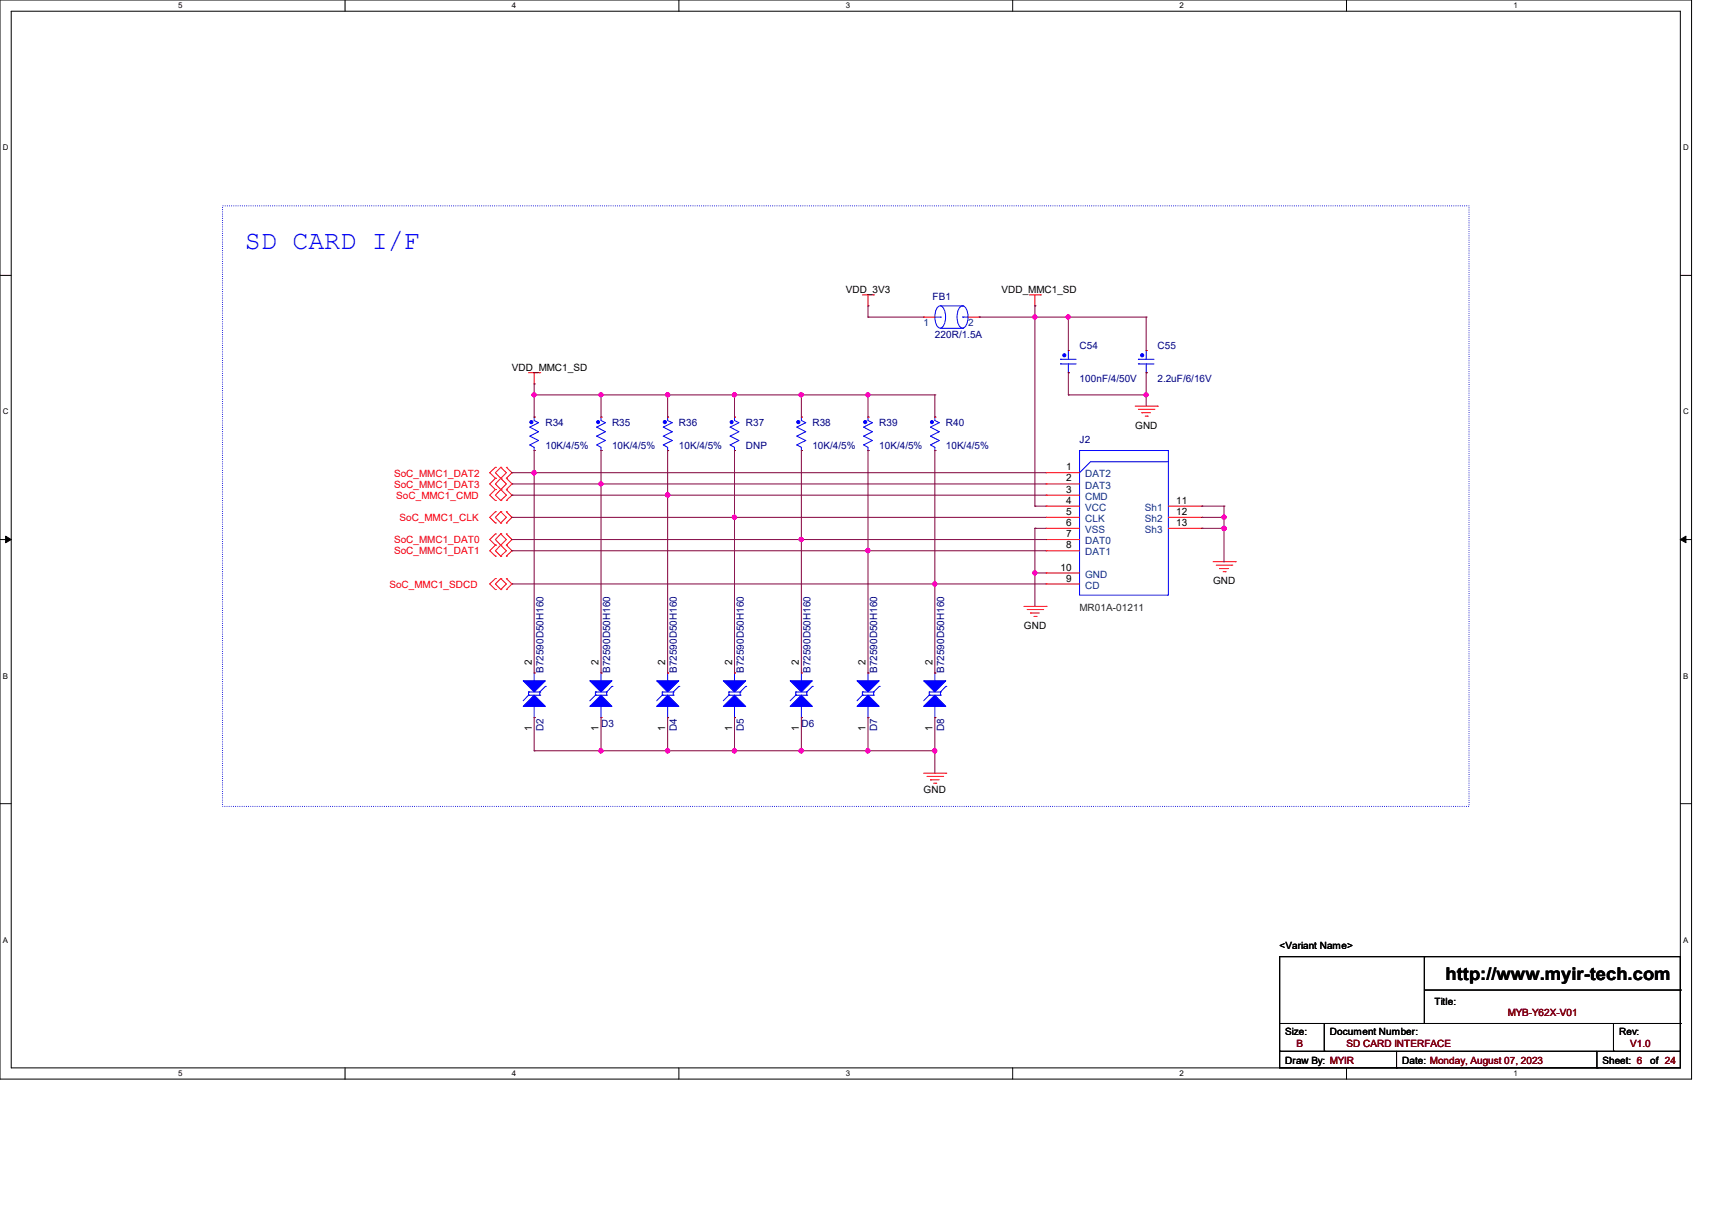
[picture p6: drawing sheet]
<svg xmlns="http://www.w3.org/2000/svg" width="297mm" height="210mm" viewBox="0 0 297 210" stroke-linecap="round" stroke-linejoin="round" font-family="sans-serif">
<g fill="none" stroke="#000" stroke-width=".17">
<path d="M0 0h293.5v187.3h-293.5zM1.9 1.9h289.6v183.4h-289.6zM59.9 0v1.9M117.8 0v1.9M175.7 0v1.9M233.6 0v1.9M0 47.8h1.9M291.5 47.8h2M0 93.6h1.9M1 93l.9 .6-.9 .6zM291.5 93.6l1-.6v1.2zM291.5 93.6h2"/>
<path d="M0 139.5h1.9M291.5 139.5h2M222 166h69.5v19.3h-69.5zM222 177.6h69.5M229.7 177.6v4.9M247.1 166h.1M247.1 166v11.6M247.1 171.8h44.4M279.9 177.6v4.9M291.5 177.6h.1M291.5 171.8h.1M59.9 185.3v2"/>
<path d="M117.8 185.3v2M175.7 185.3v2M222 182.5h.1M222 182.5h69.5M229.7 182.5h.1M233.6 185.3v2M242.3 185.3h.1M242.3 182.5v2.8M277 185.3h.1M277 182.5v2.8M279.9 182.5h.1"/>
</g>
<path d="M1 93l.9 .6-.9 .6zM291.5 93.6l1-.6v1.2z" fill="#000"/>
<path d="M38.6 35.7h216.2v104.3h-216.2z" fill="none" stroke="#00f" stroke-width=".17" stroke-dasharray="0 .3"/>
<g fill="none" stroke="#f00" stroke-width=".17">
<path d="M149.6 51.2h2M150.6 53.1h.1M150.6 51.2v1.9M151.6 51.2h.1M178.6 51.2h1.9M179.5 53.1h.1M179.5 51.2v1.9M180.5 51.2h.1M91.7 64.7h1.9M92.7 66.6h.1M92.7 64.7v1.9M93.6 64.7h.1"/>
<path d="M196.9 70.5h3.9M197.5 71h2.7M198.1 71.6h.1M198.1 71.6h1.5M198.7 72.2h.4M199.1 72.2h.1M200.2 71h.1M200.8 70.5h.1M85.9 85h.1M85.9 86.9h.1M85.9 92.7h.1M85.9 94.6h.1"/>
<path d="M85.9 96.5h.1M85.9 81.1h.1M85.9 83h.1M85.9 88.8h.1M85.9 90.8h.1M85.9 85l-.9 .9 .9 1M85.9 88.8l-.9 1 .9 1M85.9 92.7l-.9 .9 .9 1M85.9 94.6l-.9 1 .9 .9M85.9 81.1l-.9 .9 .9 1M85.9 83l-.9 1 .9 1M86.9 86.9h.1"/>
<path d="M86.9 85h.1M86.9 94.6h.1M86.9 92.7h.1M86.9 96.5h.1M86.9 83h.1M86.9 81.1h.1M86.9 90.8h.1M86.9 88.8h.1M86.9 85l.9 .9-.9 1M86.9 85l-1 .9 1 1M86.9 92.7l.9 .9-.9 1M86.9 92.7l-1 .9 1 1"/>
<path d="M86.9 94.6l.9 1-.9 .9M86.9 94.6l-1 1 1 .9M86.9 81.1l.9 .9-.9 1M86.9 81.1l-1 .9 1 1M86.9 83l.9 1-.9 1M86.9 83l-1 1 1 1M86.9 88.8l.9 1-.9 1M86.9 88.8l-1 1 1 1M87.8 85h.1M87.8 86.9h.1M87.8 92.7h.1M87.8 94.6h.1"/>
<path d="M87.8 96.5h.1M87.8 81.1h.1M87.8 83h.1M87.8 88.8h.1M87.8 90.8h.1M87.8 85l1 .9-1 1M87.8 81.1l1 .9-1 1M87.8 92.7l1 .9-1 1M87.8 88.8l1 1-1 1M87.8 94.6l1 1-1 .9M87.8 83l1 1-1 1M210.4 97.5h3.9"/>
<path d="M211 98.1h2.7M211.6 98.7h.1M211.6 98.7h1.5M212.2 99.2h.4M212.6 99.2h.1M213.7 98.1h.1M214.3 97.5h.1M85.9 100.4h.1M85.9 102.3h.1M85.9 100.4l-.9 .9 .9 1M86.9 102.3h.1M86.9 100.4h.1"/>
<path d="M86.9 100.4l.9 .9-.9 1M86.9 100.4l-1 .9 1 1M87.8 100.4h.1M87.8 102.3h.1M87.8 100.4l1 .9-1 1M177.6 105.2h3.9M178.2 105.8h2.7M178.8 106.4h.1M178.8 106.4h1.5M179.4 107h.3M179.7 107h.1M180.9 105.8h.1"/>
<path d="M181.5 105.2h.1M160.2 134.2h3.9M160.8 134.7h2.7M161.4 135.3h.1M161.4 135.3h1.5M162 135.9h.3M162.3 135.9h.1M163.5 134.7h.1M164.1 134.2h.1"/>
</g>
<path d="M162.2 78.2h.1M162.2 72.4h.1M162.2 72.4v.6l.7 .4-1.5 .7 1.5 .8-1.5 .8 1.5 .8-1.5 .7 .8 .4v.6" fill="none" stroke="#00f" stroke-width=".17"/>
<circle cx="161.7" cy="73.3" r=".27" fill="#00f"/>
<circle cx="161.7" cy="73.3" r=".27" fill="none" stroke="#00f" stroke-width=".17"/>
<path d="M162.2 72.4h.1M162.2 78.2h.1" fill="none" stroke="#f00" stroke-width=".17"/>
<path d="M90.8 118.2h3.8l-1.9 1.9z" fill="#00f"/>
<path d="M90.8 118.2h3.8l-1.9 1.9z" fill="none" stroke="#00f" stroke-width=".17"/>
<path d="M92.7 120.6l1.9 2h-3.8z" fill="#00f"/>
<g fill="none" stroke="#00f" stroke-width=".17">
<path d="M92.7 78.2h.1M92.7 72.4h.1M92.7 72.4v.6l.7 .4-1.5 .7 1.5 .8-1.5 .8 1.5 .8-1.5 .7 .8 .4v.6M92.7 116.8h.1M92.7 116.8v1.4M94.6 119.1h.1M94.6 119.1l-1 1M91.7 120.6h.1M91.7 120.1h.1M91.7 120.6l-.9 1M91.7 120.6h1.9M91.7 120.1h1.9"/>
<path d="M91.7 120.1v.5M92.7 120.6l1.9 2h-3.8zM92.7 122.6h.1M92.7 122.6v1.9M93.6 120.6h.1M93.6 120.1h.1M93.6 120.1v.5"/>
</g>
<path d="M92.7 116.8h.1M92.7 124.5h.1" fill="none" stroke="#f00" stroke-width=".17"/>
<circle cx="92.2" cy="73.3" r=".28" fill="#00f"/>
<g fill="none" stroke="#00f" stroke-width=".17">
<path d="M104.3 78.2h.1M104.3 72.4h.1M104.3 72.4v.6l.7 .4-1.5 .7 1.5 .8-1.5 .8 1.5 .8-1.5 .7 .8 .4v.6"/>
<circle cx="92.2" cy="73.3" r=".28"/>
</g>
<path d="M92.7 72.4h.1M92.7 78.2h.1" fill="none" stroke="#f00" stroke-width=".17"/>
<circle cx="103.7" cy="73.3" r=".27" fill="#00f"/>
<g fill="none" stroke="#00f" stroke-width=".17">
<path d="M162.2 55h1M162.8 53.2l.3-.1a1.33 1.33 0 0 1 .9 1.3 2.88 2.88 0 0 1-.6 2.4l-.3 .1a1.33 1.33 0 0 1-.9-1.3 2.88 2.88 0 0 1 .6-2.4zM163.2 55h.1M163.2 53.1h3.8M163.2 57h3.8M166.7 53.2l.3-.1a1.34 1.34 0 0 1 .9 1.3 2.83 2.83 0 0 1-.6 2.4l-.3 .1a1.34 1.34 0 0 1-.9-1.3 2.83 2.83 0 0 1 .6-2.4zM167 55h.1M167 53.1h.1M167 57h.1M167 55h1"/>
<circle cx="103.7" cy="73.3" r=".27"/>
</g>
<path d="M160.2 55h.1M160.2 55h2M168 55h1.9M169.9 55h.1M104.3 72.4h.1M104.3 78.2h.1" fill="none" stroke="#f00" stroke-width=".17"/>
<path d="M148.7 118.2h3.8l-1.9 1.9z" fill="#00f"/>
<path d="M148.7 118.2h3.8l-1.9 1.9z" fill="none" stroke="#00f" stroke-width=".17"/>
<path d="M150.6 120.6l1.9 2h-3.8z" fill="#00f"/>
<g fill="none" stroke="#00f" stroke-width=".17">
<path d="M115.8 78.2h.1M115.8 72.4h.1M115.8 72.4v.6l.8 .4-1.5 .7 1.5 .8-1.5 .8 1.5 .8-1.5 .7 .7 .4v.6M187.3 78.2h15.4v25.1h-15.4zM202.7 80.1h-13.5l-1.9 1.9M150.6 116.8h.1M150.6 116.8v1.4M152.5 119.1h.1M152.5 119.1l-.9 1M149.6 120.6h.1M149.6 120.1h.1M149.6 120.6l-.9 1"/>
<path d="M149.6 120.6h2M149.6 120.1h2M149.6 120.1v.5M150.6 120.6l1.9 2h-3.8zM150.6 122.6h.1M150.6 122.6v1.9M151.6 120.6h.1M151.6 120.1h.1M151.6 120.1v.5"/>
</g>
<g fill="none" stroke="#f00" stroke-width=".17">
<path d="M181.5 82h.1M181.5 84h.1M181.5 85.9h.1M181.5 87.8h.1M181.5 89.8h.1M181.5 91.7h.1M181.5 93.6h.1M181.5 95.6h.1M181.5 99.4h.1M181.5 82h5.8M181.5 84h5.8M181.5 85.9h5.8"/>
<path d="M181.5 87.8h5.8M181.5 89.8h5.8M181.5 91.7h5.8M181.5 93.6h5.8M181.5 95.6h5.8M181.5 99.4h5.8M202.7 87.8h5.8M202.7 89.8h5.8M202.7 91.7h5.8M208.5 87.8h.1M208.5 89.8h.1M208.5 91.7h.1"/>
<path d="M150.6 116.8h.1M181.5 101.3h.1M181.5 101.3h5.8M150.6 124.5h.1"/>
</g>
<circle cx="115.3" cy="73.3" r=".28" fill="#00f"/>
<g fill="none" stroke="#00f" stroke-width=".17">
<path d="M197.5 63.2h.1M197.5 62.4h.1M197.5 63.2h2.7M197.5 62.4h2.7M198.8 60.8h.1M198.8 64.7h.1M198.8 60.8v1.6M198.8 63.2v1.5"/>
<circle cx="115.3" cy="73.3" r=".28"/>
</g>
<path d="M115.8 72.4h.1M115.8 78.2h.1" fill="none" stroke="#f00" stroke-width=".17"/>
<circle cx="198.1" cy="61.7" r=".28" fill="#00f"/>
<circle cx="198.1" cy="61.7" r=".28" fill="none" stroke="#00f" stroke-width=".17"/>
<path d="M198.8 60.8h.1M198.8 64.7h.1" fill="none" stroke="#f00" stroke-width=".17"/>
<path d="M125.5 118.2h3.9l-2 1.9z" fill="#00f"/>
<path d="M125.5 118.2h3.9l-2 1.9z" fill="none" stroke="#00f" stroke-width=".17"/>
<path d="M125.5 122.6l1.9-2 2 2z" fill="#00f"/>
<g fill="none" stroke="#00f" stroke-width=".17">
<path d="M127.4 78.2h.1M127.4 72.4h.1M127.4 72.4v.6l.8 .4-1.5 .7 1.5 .8-1.5 .8 1.5 .8-1.5 .7 .7 .4v.6M127.4 116.8h.1M127.4 116.8v1.4M129.4 119.1h.1M129.4 119.1l-1 1M125.5 122.6l1.9-2 2 2zM126.4 120.6h.1M126.4 120.1h.1M126.4 120.6l-.9 1M126.4 120.6h2"/>
<path d="M126.4 120.1h2M126.4 120.1v.5M127.4 122.6h.1M127.4 122.6v1.9M128.4 120.6h.1M128.4 120.1h.1M128.4 120.1v.5"/>
</g>
<path d="M127.4 116.8h.1M127.4 124.5h.1" fill="none" stroke="#f00" stroke-width=".17"/>
<circle cx="126.9" cy="73.3" r=".27" fill="#00f"/>
<circle cx="126.9" cy="73.3" r=".27" fill="none" stroke="#00f" stroke-width=".17"/>
<path d="M127.4 72.4h.1M127.4 78.2h.1" fill="none" stroke="#f00" stroke-width=".17"/>
<path d="M102.3 118.2h3.9l-1.9 1.9z" fill="#00f"/>
<path d="M102.3 118.2h3.9l-1.9 1.9z" fill="none" stroke="#00f" stroke-width=".17"/>
<path d="M104.3 120.6l1.9 2h-3.9z" fill="#00f"/>
<g fill="none" stroke="#00f" stroke-width=".17">
<path d="M104.3 116.8h.1M104.3 116.8v1.4M106.2 119.1h.1M106.2 119.1l-1 1M103.3 120.6h.1M103.3 120.1h.1M103.3 120.6l-1 1M103.3 120.6h1.9M103.3 120.1h1.9M103.3 120.1v.5M104.3 120.6l1.9 2h-3.9zM104.3 122.6h.1"/>
<path d="M104.3 122.6v1.9M105.2 120.6h.1M105.2 120.1h.1M105.2 120.1v.5"/>
</g>
<path d="M104.3 116.8h.1M104.3 124.5h.1" fill="none" stroke="#f00" stroke-width=".17"/>
<path d="M160.2 118.2h3.9l-1.9 1.9z" fill="#00f"/>
<path d="M160.2 118.2h3.9l-1.9 1.9z" fill="none" stroke="#00f" stroke-width=".17"/>
<path d="M162.2 120.6l1.9 2h-3.9z" fill="#00f"/>
<g fill="none" stroke="#00f" stroke-width=".17">
<path d="M139 78.2h.1M139 72.4h.1M139 72.4v.6l.8 .4-1.6 .7 1.6 .8-1.6 .8 1.6 .8-1.6 .7 .8 .4v.6M162.2 116.8h.1M162.2 116.8v1.4M164.1 119.1h.1M164.1 119.1l-.9 1M161.2 120.6h.1M161.2 120.1h.1M161.2 120.6l-1 1M161.2 120.6h2M161.2 120.1h2"/>
<path d="M161.2 120.1v.5M162.2 120.6l1.9 2h-3.9zM162.2 122.6h.1M162.2 122.6v1.9M163.2 120.6h.1M163.2 120.1h.1M163.2 120.1v.5"/>
</g>
<path d="M162.2 116.8h.1M162.2 124.5h.1" fill="none" stroke="#f00" stroke-width=".17"/>
<circle cx="138.5" cy="73.3" r=".28" fill="#00f"/>
<circle cx="138.5" cy="73.3" r=".28" fill="none" stroke="#00f" stroke-width=".17"/>
<path d="M139 72.4h.1M139 78.2h.1" fill="none" stroke="#f00" stroke-width=".17"/>
<path d="M137.1 118.2h3.8l-1.9 1.9z" fill="#00f"/>
<path d="M137.1 118.2h3.8l-1.9 1.9z" fill="none" stroke="#00f" stroke-width=".17"/>
<path d="M139 120.6l1.9 2h-3.8z" fill="#00f"/>
<g fill="none" stroke="#00f" stroke-width=".17">
<path d="M184 63.2h.1M184 62.4h.1M184 63.2h2.7M184 62.4h2.7M185.3 60.8h.1M185.3 64.7h.1M185.3 60.8v1.6M185.3 63.2v1.5M139 116.8h.1M139 116.8v1.4M140.9 119.1h.1M140.9 119.1l-.9 1"/>
<path d="M138 120.6h.1M138 120.1h.1M138 120.6l-.9 1M138 120.6h2M138 120.1h2M138 120.1v.5M139 120.6l1.9 2h-3.8zM139 122.6h.1M139 122.6v1.9M140 120.6h.1M140 120.1h.1M140 120.1v.5"/>
</g>
<path d="M139 116.8h.1M139 124.5h.1" fill="none" stroke="#f00" stroke-width=".17"/>
<circle cx="184.6" cy="61.7" r=".28" fill="#00f"/>
<g fill="none" stroke="#00f" stroke-width=".17">
<path d="M150.6 78.2h.1M150.6 72.4h.1M150.6 72.4v.6l.7 .4-1.5 .7 1.5 .8-1.5 .8 1.5 .8-1.5 .7 .8 .4v.6"/>
<circle cx="184.6" cy="61.7" r=".28"/>
</g>
<path d="M185.3 60.8h.1M185.3 64.7h.1" fill="none" stroke="#f00" stroke-width=".17"/>
<circle cx="150.1" cy="73.3" r=".28" fill="#00f"/>
<circle cx="150.1" cy="73.3" r=".28" fill="none" stroke="#00f" stroke-width=".17"/>
<path d="M150.6 72.4h.1M150.6 78.2h.1" fill="none" stroke="#f00" stroke-width=".17"/>
<path d="M113.9 118.2h3.9l-2 1.9z" fill="#00f"/>
<path d="M113.9 118.2h3.9l-2 1.9z" fill="none" stroke="#00f" stroke-width=".17"/>
<path d="M115.8 120.6l2 2h-3.9z" fill="#00f"/>
<g fill="none" stroke="#00f" stroke-width=".17">
<path d="M115.8 116.8h.1M115.8 116.8v1.4M117.8 119.1h.1M117.8 119.1l-1 1M114.9 120.6h.1M114.9 120.1h.1M114.9 120.6l-1 1M114.9 120.6h1.9M114.9 120.1h1.9M114.9 120.1v.5M115.8 120.6l2 2h-3.9zM115.8 122.6h.1"/>
<path d="M115.8 122.6v1.9M116.8 120.6h.1M116.8 120.1h.1M116.8 120.1v.5"/>
</g>
<path d="M115.8 116.8h.1M115.8 124.5h.1" fill="none" stroke="#f00" stroke-width=".17"/>
<path d="M104.3 68.5h.1M104.3 68.5h11.5" fill="none" stroke="#800040" stroke-width=".17"/>
<circle cx="104.2" cy="68.5" r=".36" fill="#f0f"/>
<circle cx="104.2" cy="68.5" r=".36" fill="none" stroke="#f0f" stroke-width=".17"/>
<path d="M92.7 78.2h.1M92.7 78.2v3.8M115.8 68.5h.1M115.8 68.5v3.9M150.6 68.5h.1M150.6 68.5v3.9" fill="none" stroke="#800040" stroke-width=".17"/>
<circle cx="115.8" cy="68.5" r=".37" fill="#f0f"/>
<circle cx="115.8" cy="68.5" r=".37" fill="none" stroke="#f0f" stroke-width=".17"/>
<path d="M127.4 68.5h.1M127.4 68.5v3.9" fill="none" stroke="#800040" stroke-width=".17"/>
<circle cx="127.4" cy="68.5" r=".36" fill="#f0f"/>
<circle cx="127.4" cy="68.5" r=".36" fill="none" stroke="#f0f" stroke-width=".17"/>
<g fill="none" stroke="#800040" stroke-width=".17">
<path d="M92.7 66.6h.1M92.7 68.5h.1M92.7 68.5h11.6M92.7 66.6v5.8M104.3 68.5h.1M104.3 78.2h.1M104.3 68.5v3.9M104.3 78.2v5.8M115.8 68.5h.1M115.8 78.2h.1M115.8 68.5h11.6M115.8 78.2v7.7"/>
<path d="M127.4 78.2h.1M127.4 78.2v11.6M150.6 78.2h.1M150.6 78.2v17.4"/>
</g>
<circle cx="92.6" cy="68.5" r=".36" fill="#f0f"/>
<circle cx="92.6" cy="68.5" r=".36" fill="none" stroke="#f0f" stroke-width=".17"/>
<path d="M115.8 85.9h.1M115.8 85.9h65.7M127.4 89.8h.1M127.4 89.8h54.1" fill="none" stroke="#800040" stroke-width=".17"/>
<circle cx="127.4" cy="89.8" r=".36" fill="#f0f"/>
<circle cx="127.4" cy="89.8" r=".36" fill="none" stroke="#f0f" stroke-width=".17"/>
<path d="M88.8 93.6h.1M88.8 93.6h50.2M92.7 82h.1M92.7 82h88.8M104.3 84h.1M104.3 84h77.2M150.6 95.6h.1M150.6 95.6h30.9" fill="none" stroke="#800040" stroke-width=".17"/>
<circle cx="104.2" cy="84" r=".36" fill="#f0f"/>
<circle cx="104.2" cy="84" r=".36" fill="none" stroke="#f0f" stroke-width=".17"/>
<path d="M88.8 82h.1M88.8 89.8h.1M88.8 85.9h.1M88.8 84h.1M88.8 82h3.9M88.8 89.8h38.6M88.8 85.9h27M88.8 84h15.5M88.8 101.3h.1M88.8 101.3h73.4" fill="none" stroke="#800040" stroke-width=".17"/>
<circle cx="162.1" cy="101.3" r=".37" fill="#f0f"/>
<circle cx="162.1" cy="101.3" r=".37" fill="none" stroke="#f0f" stroke-width=".17"/>
<path d="M179.5 55h.1M179.5 55h5.8" fill="none" stroke="#800040" stroke-width=".17"/>
<circle cx="185.3" cy="55" r=".36" fill="#f0f"/>
<circle cx="185.3" cy="55" r=".36" fill="none" stroke="#f0f" stroke-width=".17"/>
<circle cx="179.5" cy="55" r=".36" fill="#f0f"/>
<circle cx="179.5" cy="55" r=".36" fill="none" stroke="#f0f" stroke-width=".17"/>
<path d="M179.5 55h.1M179.5 55v32.8M185.3 55h.1M185.3 55v5.8M185.3 55h13.5M198.8 55h.1M198.8 55v5.8M185.3 64.7h.1M185.3 68.5h.1M185.3 64.7v3.8M198.8 64.7h.1M198.8 64.7v3.8h-13.5" fill="none" stroke="#800040" stroke-width=".17"/>
<circle cx="198.8" cy="68.5" r=".36" fill="#f0f"/>
<circle cx="198.8" cy="68.5" r=".36" fill="none" stroke="#f0f" stroke-width=".17"/>
<path d="M198.8 68.5h.1M198.8 68.5v2M88.8 95.6h.1M88.8 95.6h61.8M212.3 87.8h.1M212.3 87.8v2" fill="none" stroke="#800040" stroke-width=".17"/>
<circle cx="150.5" cy="95.5" r=".37" fill="#f0f"/>
<circle cx="150.5" cy="95.5" r=".37" fill="none" stroke="#f0f" stroke-width=".17"/>
<path d="M139 68.5h.1M139 78.2h.1M139 68.5v3.9M139 78.2v15.4M139 93.6h.1M139 93.6h42.5" fill="none" stroke="#800040" stroke-width=".17"/>
<circle cx="139" cy="93.6" r=".37" fill="#f0f"/>
<circle cx="139" cy="93.6" r=".37" fill="none" stroke="#f0f" stroke-width=".17"/>
<path d="M212.3 91.7h.1M212.3 91.7v5.8M162.2 101.3h.1M162.2 101.3h19.3" fill="none" stroke="#800040" stroke-width=".17"/>
<circle cx="212.3" cy="91.7" r=".38" fill="#f0f"/>
<circle cx="212.3" cy="91.7" r=".38" fill="none" stroke="#f0f" stroke-width=".17"/>
<path d="M169.9 55h.1M179.5 53.1h.1M179.5 53.1v1.9h-9.6M139 68.5h.1M139 68.5h11.6" fill="none" stroke="#800040" stroke-width=".17"/>
<circle cx="150.6" cy="68.5" r=".36" fill="#f0f"/>
<circle cx="150.6" cy="68.5" r=".36" fill="none" stroke="#f0f" stroke-width=".17"/>
<circle cx="139" cy="68.5" r=".37" fill="#f0f"/>
<circle cx="139" cy="68.5" r=".37" fill="none" stroke="#f0f" stroke-width=".17"/>
<g fill="none" stroke="#800040" stroke-width=".17">
<path d="M127.4 68.5h.1M127.4 68.5h11.6M150.6 68.5h.1M150.6 68.5h11.6M162.2 78.2h.1M162.2 68.5h.1M162.2 68.5v3.9M162.2 78.2v23.1M179.5 87.8h.1M179.5 87.8h2M208.5 87.8h.1M208.5 89.8h.1"/>
<path d="M208.5 87.8h3.8M208.5 89.8h3.8M212.3 89.8h.1M212.3 89.8v1.9"/>
</g>
<circle cx="212.4" cy="89.8" r=".37" fill="#f0f"/>
<circle cx="212.4" cy="89.8" r=".37" fill="none" stroke="#f0f" stroke-width=".17"/>
<path d="M179.5 99.4h.1M179.5 91.7h.1M179.5 91.7h2M179.5 99.4h2M179.5 91.7v13.5M208.5 91.7h.1M208.5 91.7h3.8" fill="none" stroke="#800040" stroke-width=".17"/>
<circle cx="179.5" cy="99.4" r=".36" fill="#f0f"/>
<circle cx="179.5" cy="99.4" r=".36" fill="none" stroke="#f0f" stroke-width=".17"/>
<g fill="none" stroke="#800040" stroke-width=".17">
<path d="M139 93.6h.1M139 93.6v23.2M150.6 95.6h.1M150.6 95.6v21.2M162.2 101.3h.1M162.2 101.3v15.5M139 124.5h.1M139 130.3h.1M139 124.5v5.8M150.6 124.5h.1M150.6 124.5v5.8h-11.6M162.2 124.5h.1"/>
<path d="M162.2 124.5v5.8"/>
</g>
<circle cx="150.5" cy="130.3" r=".37" fill="#f0f"/>
<circle cx="150.5" cy="130.3" r=".37" fill="none" stroke="#f0f" stroke-width=".17"/>
<circle cx="139" cy="130.3" r=".38" fill="#f0f"/>
<circle cx="139" cy="130.3" r=".38" fill="none" stroke="#f0f" stroke-width=".17"/>
<path d="M150.6 130.3h.1M150.6 130.3h11.6" fill="none" stroke="#800040" stroke-width=".17"/>
<circle cx="162.1" cy="130.3" r=".37" fill="#f0f"/>
<circle cx="162.1" cy="130.3" r=".37" fill="none" stroke="#f0f" stroke-width=".17"/>
<path d="M104.3 84h.1M104.3 84v32.8M115.8 85.9h.1M115.8 85.9v30.9M162.2 130.3h.1M162.2 130.3v3.9" fill="none" stroke="#800040" stroke-width=".17"/>
<circle cx="115.8" cy="85.9" r=".38" fill="#f0f"/>
<circle cx="115.8" cy="85.9" r=".38" fill="none" stroke="#f0f" stroke-width=".17"/>
<path d="M127.4 89.8h.1M127.4 89.8v27M104.3 124.5h.1M104.3 124.5v5.8M115.8 124.5h.1M115.8 124.5v5.8M127.4 124.5h.1M127.4 124.5v5.8" fill="none" stroke="#800040" stroke-width=".17"/>
<circle cx="127.4" cy="130.3" r=".37" fill="#f0f"/>
<circle cx="127.4" cy="130.3" r=".37" fill="none" stroke="#f0f" stroke-width=".17"/>
<path d="M104.3 130.3h.1M104.3 130.3h11.5" fill="none" stroke="#800040" stroke-width=".17"/>
<circle cx="115.8" cy="130.3" r=".38" fill="#f0f"/>
<circle cx="115.8" cy="130.3" r=".38" fill="none" stroke="#f0f" stroke-width=".17"/>
<circle cx="104.2" cy="130.3" r=".37" fill="#f0f"/>
<circle cx="104.2" cy="130.3" r=".37" fill="none" stroke="#f0f" stroke-width=".17"/>
<path d="M92.7 82h.1M92.7 82v34.8M92.7 124.5h.1M92.7 130.3h.1M92.7 130.3h11.6M92.7 124.5v5.8M115.8 130.3h.1M115.8 130.3h23.2M127.4 130.3h.1" fill="none" stroke="#800040" stroke-width=".17"/>
<circle cx="92.6" cy="82" r=".37" fill="#f0f"/>
<circle cx="92.6" cy="82" r=".37" fill="none" stroke="#f0f" stroke-width=".17"/>
<path d="M150.6 53.1h.1M150.6 55h.1M150.6 53.1v1.9M150.6 55h9.6" fill="none" stroke="#800040" stroke-width=".17"/>
<circle cx="104.2" cy="68.5" r=".36" fill="#f0f"/>
<circle cx="104.2" cy="68.5" r=".36" fill="none" stroke="#f0f" stroke-width=".17"/>
<circle cx="115.8" cy="68.5" r=".37" fill="#f0f"/>
<circle cx="115.8" cy="68.5" r=".37" fill="none" stroke="#f0f" stroke-width=".17"/>
<circle cx="127.4" cy="68.5" r=".36" fill="#f0f"/>
<circle cx="127.4" cy="68.5" r=".36" fill="none" stroke="#f0f" stroke-width=".17"/>
<circle cx="92.6" cy="68.5" r=".36" fill="#f0f"/>
<circle cx="92.6" cy="68.5" r=".36" fill="none" stroke="#f0f" stroke-width=".17"/>
<circle cx="127.4" cy="89.8" r=".36" fill="#f0f"/>
<circle cx="127.4" cy="89.8" r=".36" fill="none" stroke="#f0f" stroke-width=".17"/>
<circle cx="104.2" cy="84" r=".36" fill="#f0f"/>
<circle cx="104.2" cy="84" r=".36" fill="none" stroke="#f0f" stroke-width=".17"/>
<circle cx="162.1" cy="101.3" r=".37" fill="#f0f"/>
<circle cx="162.1" cy="101.3" r=".37" fill="none" stroke="#f0f" stroke-width=".17"/>
<circle cx="185.3" cy="55" r=".36" fill="#f0f"/>
<circle cx="185.3" cy="55" r=".36" fill="none" stroke="#f0f" stroke-width=".17"/>
<circle cx="179.5" cy="55" r=".36" fill="#f0f"/>
<circle cx="179.5" cy="55" r=".36" fill="none" stroke="#f0f" stroke-width=".17"/>
<circle cx="198.8" cy="68.5" r=".36" fill="#f0f"/>
<circle cx="198.8" cy="68.5" r=".36" fill="none" stroke="#f0f" stroke-width=".17"/>
<circle cx="150.5" cy="95.5" r=".37" fill="#f0f"/>
<circle cx="150.5" cy="95.5" r=".37" fill="none" stroke="#f0f" stroke-width=".17"/>
<circle cx="139" cy="93.6" r=".37" fill="#f0f"/>
<circle cx="139" cy="93.6" r=".37" fill="none" stroke="#f0f" stroke-width=".17"/>
<circle cx="212.3" cy="91.7" r=".38" fill="#f0f"/>
<circle cx="212.3" cy="91.7" r=".38" fill="none" stroke="#f0f" stroke-width=".17"/>
<circle cx="150.6" cy="68.5" r=".36" fill="#f0f"/>
<circle cx="150.6" cy="68.5" r=".36" fill="none" stroke="#f0f" stroke-width=".17"/>
<circle cx="139" cy="68.5" r=".37" fill="#f0f"/>
<circle cx="139" cy="68.5" r=".37" fill="none" stroke="#f0f" stroke-width=".17"/>
<circle cx="212.4" cy="89.8" r=".37" fill="#f0f"/>
<circle cx="212.4" cy="89.8" r=".37" fill="none" stroke="#f0f" stroke-width=".17"/>
<circle cx="179.5" cy="99.4" r=".36" fill="#f0f"/>
<circle cx="179.5" cy="99.4" r=".36" fill="none" stroke="#f0f" stroke-width=".17"/>
<circle cx="150.5" cy="130.3" r=".37" fill="#f0f"/>
<circle cx="150.5" cy="130.3" r=".37" fill="none" stroke="#f0f" stroke-width=".17"/>
<circle cx="139" cy="130.3" r=".38" fill="#f0f"/>
<circle cx="139" cy="130.3" r=".38" fill="none" stroke="#f0f" stroke-width=".17"/>
<circle cx="162.1" cy="130.3" r=".37" fill="#f0f"/>
<circle cx="162.1" cy="130.3" r=".37" fill="none" stroke="#f0f" stroke-width=".17"/>
<circle cx="115.8" cy="85.9" r=".38" fill="#f0f"/>
<circle cx="115.8" cy="85.9" r=".38" fill="none" stroke="#f0f" stroke-width=".17"/>
<circle cx="127.4" cy="130.3" r=".37" fill="#f0f"/>
<circle cx="127.4" cy="130.3" r=".37" fill="none" stroke="#f0f" stroke-width=".17"/>
<circle cx="115.8" cy="130.3" r=".38" fill="#f0f"/>
<circle cx="115.8" cy="130.3" r=".38" fill="none" stroke="#f0f" stroke-width=".17"/>
<circle cx="104.2" cy="130.3" r=".37" fill="#f0f"/>
<circle cx="104.2" cy="130.3" r=".37" fill="none" stroke="#f0f" stroke-width=".17"/>
<circle cx="92.6" cy="82" r=".37" fill="#f0f"/>
<circle cx="92.6" cy="82" r=".37" fill="none" stroke="#f0f" stroke-width=".17"/>
<text font-size="4.6" fill="#00f" x="42.5" y="43.3">SD CARD I/F</text>
<text font-size="3" x="250.8" y="170">http://www.myir-tech.com</text>
<g font-size="1.7">
<text x="146.7" y="50.8">VDD_3V3</text>
<text x="173.7" y="50.8">VDD_MMC1_SD</text>
<text x="88.8" y="64.3">VDD_MMC1_SD</text>
<text x="196.9" y="74.4">GND</text>
<text x="185" y="81.6">1</text>
<text x="185" y="83.6">2</text>
<text x="185" y="85.5">3</text>
<text x="185" y="87.4">4</text>
<text x="185" y="89.4">5</text>
<text x="204" y="87.4">11</text>
<text x="204" y="89.4">12</text>
<text x="185" y="91.3">6</text>
<text x="185" y="93.2">7</text>
<text x="185" y="95.2">8</text>
<text x="204" y="91.3">13</text>
<text x="184" y="99">10</text>
<text x="185" y="100.9">9</text>
<text x="210.4" y="101.4">GND</text>
<text x="177.6" y="109.1">GND</text>
<text x="92.2" y="115.4" transform="rotate(-90 92.2 115.4)">2</text>
<text x="103.8" y="115.4" transform="rotate(-90 103.8 115.4)">2</text>
<text x="115.4" y="115.4" transform="rotate(-90 115.4 115.4)">2</text>
<text x="127" y="115.4" transform="rotate(-90 127 115.4)">2</text>
<text x="138.6" y="115.4" transform="rotate(-90 138.6 115.4)">2</text>
<text x="150.2" y="115.4" transform="rotate(-90 150.2 115.4)">2</text>
<text x="161.8" y="115.4" transform="rotate(-90 161.8 115.4)">2</text>
<text x="92.2" y="126.9" transform="rotate(-90 92.2 126.9)">1</text>
<text x="103.8" y="126.9" transform="rotate(-90 103.8 126.9)">1</text>
<text x="115.4" y="126.9" transform="rotate(-90 115.4 126.9)">1</text>
<text x="127" y="126.9" transform="rotate(-90 127 126.9)">1</text>
<text x="138.6" y="126.9" transform="rotate(-90 138.6 126.9)">1</text>
<text x="150.2" y="126.9" transform="rotate(-90 150.2 126.9)">1</text>
<text x="161.8" y="126.9" transform="rotate(-90 161.8 126.9)">1</text>
<text x="160.2" y="137.7">GND</text>
<text x="222" y="164.8">&lt;Variant Name&gt;</text>
<text x="223" y="179.6">Size:</text>
<text x="230.7" y="179.6">Document Number:</text>
<text x="248.8" y="174.4">Title:</text>
<text x="280.9" y="179.6">Rev:</text>
<text x="223" y="184.6">Draw By: MYIR</text>
<text x="243.2" y="184.6">Date: Monday, August 07, 2023</text>
<text x="278" y="184.6">Sheet: 6</text>
<text x="286.3" y="184.6">of 24</text>
</g>
<g font-size="1.7" fill="#000080">
<text x="161.8" y="52">FB1</text>
<text x="162.2" y="58.6">220R/1.5A</text>
<text x="187.3" y="60.5">C54</text>
<text x="200.8" y="60.5">C55</text>
<text x="187.3" y="66.3">100nF/4/50V</text>
<text x="200.8" y="66.3">2.2uF/6/16V</text>
<text x="94.6" y="74">R34</text>
<text x="94.6" y="77.9">10K/4/5%</text>
<text x="106.2" y="74">R35</text>
<text x="106.2" y="77.9">10K/4/5%</text>
<text x="117.8" y="74">R36</text>
<text x="117.8" y="77.9">10K/4/5%</text>
<text x="129.4" y="74">R37</text>
<text x="129.4" y="77.9">DNP</text>
<text x="140.9" y="74">R38</text>
<text x="140.9" y="77.9">10K/4/5%</text>
<text x="152.5" y="74">R39</text>
<text x="152.5" y="77.9">10K/4/5%</text>
<text x="164.1" y="74">R40</text>
<text x="164.1" y="77.9">10K/4/5%</text>
<text x="187.3" y="76.9">J2</text>
<text x="94.3" y="116.8" transform="rotate(-90 94.3 116.8)">B72590D50H160</text>
<text x="105.9" y="116.8" transform="rotate(-90 105.9 116.8)">B72590D50H160</text>
<text x="117.4" y="116.8" transform="rotate(-90 117.4 116.8)">B72590D50H160</text>
<text x="129" y="116.8" transform="rotate(-90 129 116.8)">B72590D50H160</text>
<text x="140.6" y="116.8" transform="rotate(-90 140.6 116.8)">B72590D50H160</text>
<text x="152.2" y="116.8" transform="rotate(-90 152.2 116.8)">B72590D50H160</text>
<text x="163.8" y="116.8" transform="rotate(-90 163.8 116.8)">B72590D50H160</text>
<text x="94.3" y="126.8" transform="rotate(-90 94.3 126.8)">D2</text>
<text x="104.3" y="126.2">D3</text>
<text x="117.4" y="126.8" transform="rotate(-90 117.4 126.8)">D4</text>
<text x="129" y="126.8" transform="rotate(-90 129 126.8)">D5</text>
<text x="139" y="126.2">D6</text>
<text x="152.2" y="126.8" transform="rotate(-90 152.2 126.8)">D7</text>
<text x="163.8" y="126.8" transform="rotate(-90 163.8 126.8)">D8</text>
</g>
<g font-size="1.7" fill="#004080">
<text x="160.2" y="56.6">1</text>
<text x="168" y="56.6">2</text>
<text x="188.3" y="82.8">DAT2</text>
<text x="188.3" y="84.8">DAT3</text>
<text x="188.3" y="86.7">CMD</text>
<text x="188.3" y="88.6">VCC</text>
<text x="198.6" y="88.6">Sh1</text>
<text x="188.3" y="90.6">CLK</text>
<text x="188.3" y="92.5">VSS</text>
<text x="188.3" y="94.4">DAT0</text>
<text x="198.6" y="90.6">Sh2</text>
<text x="198.6" y="92.5">Sh3</text>
<text x="188.3" y="96.4">DAT1</text>
<text x="188.3" y="100.2">GND</text>
<text x="188.3" y="102.2">CD</text>
</g>
<g font-size="1.7" fill="#f00">
<text x="68.4" y="82.7">SoC_MMC1_DAT2</text>
<text x="68.4" y="84.6">SoC_MMC1_DAT3</text>
<text x="68.7" y="86.6">SoC_MMC1_CMD</text>
<text x="68.4" y="94.3">SoC_MMC1_DAT0</text>
<text x="69.3" y="90.4">SoC_MMC1_CLK</text>
<text x="68.4" y="96.2">SoC_MMC1_DAT1</text>
<text x="67.6" y="102">SoC_MMC1_SDCD</text>
</g>
<text font-size="1.7" fill="#008000" x="187.3" y="106">MR01A-01211</text>
<g font-size="1.7" fill="#800000">
<text x="261.6" y="176.3">MYB-Y62X-V01</text>
<text x="224.9" y="181.7">B</text>
<text x="233.6" y="181.7">SD CARD IIINTERFACE</text>
<text x="233.6" y="181.7">SD CARD NTERFACE</text>
<text x="282.8" y="181.7">V1.0</text>
</g>
<g font-size="1.4">
<text x="30.9" y="1.4">5</text>
<text x="88.8" y="1.4">4</text>
<text x="146.7" y="1.4">3</text>
<text x="204.6" y="1.4">2</text>
<text x="262.6" y="1.4">1</text>
<text x=".5" y="26.1">D</text>
<text x="292" y="26.1">D</text>
<text x=".5" y="71.9">C</text>
<text x="292" y="71.9">C</text>
<text x=".5" y="117.8">B</text>
<text x="292" y="117.8">B</text>
<text x=".5" y="163.6">A</text>
<text x="292" y="163.6">A</text>
<text x="30.9" y="186.8">5</text>
<text x="88.8" y="186.8">4</text>
<text x="146.7" y="186.8">3</text>
<text x="204.6" y="186.8">2</text>
<text x="262.6" y="186.8">1</text>
</g>
</svg>
